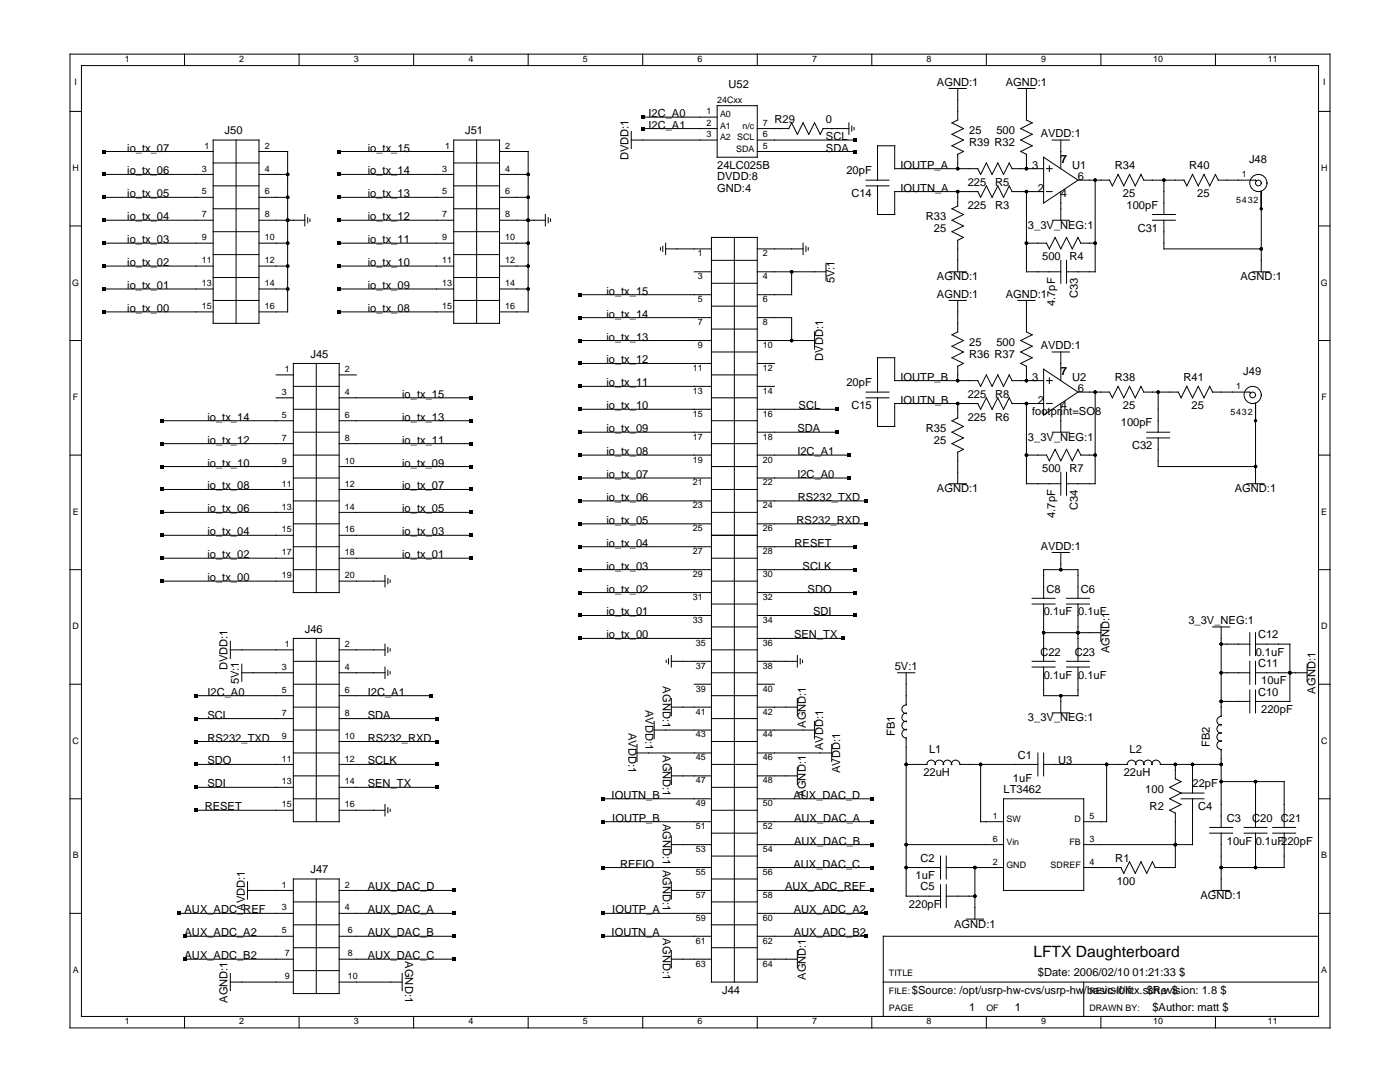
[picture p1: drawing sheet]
<svg xmlns="http://www.w3.org/2000/svg" width="279mm" height="216mm" viewBox="0 0 279 216" stroke-linecap="round" stroke-linejoin="round" font-family="sans-serif">
<g fill="none" stroke="#000" stroke-width=".2">
<path d="M14 10.8h251.4v194.3h-251.4zM16.3 13.1h246.8v189.7h-246.8zM36.8 10.8v2.3M59.7 10.8v2.3M82.5 10.8v2.3M105.4 10.8v2.3M128.3 10.8v2.3M151.1 10.8v2.3M174 10.8v2.3M189.4 17.7h3.4M191.1 17.7v6.2l-1.1 .6 2.3 1.2-2.3 1.1 2.3 1.1-2.3 1.2 2.3 1.1-1.2 .6v2.9M196.8 10.8v2.3"/>
<path d="M203.1 17.7h3.5M204.8 17.7v6.2l1.2 .6-2.3 1.2 2.3 1.1-2.3 1.1 2.3 1.2-2.3 1.1 1.1 .6v2.9M219.7 10.8v2.3M242.6 10.8v2.3M14 22.2h2.3M20.8 30.2h21.7M20.8 34.8h21.7M20.8 39.4h21.7M42.5 27.9h9.2v36.6h-9.2zM42.5 37.1h9.2M42.5 32.5h9.2M47.1 27.9v36.6"/>
<path d="M51.7 30.2h5.7v32h-5.7M51.7 34.8h5.7M51.7 39.4h5.7M67.7 30.2h22.8M67.7 34.8h22.8M67.7 39.4h22.8M90.5 27.9h9.2v36.6h-9.2zM90.5 37.1h9.2M90.5 32.5h9.2M95.1 27.9v36.6M99.7 30.2h5.7v32h-5.7M99.7 34.8h5.7"/>
<path d="M99.7 39.4h5.7M126 27.9h17.1M126 26.2v3.5M128.3 23.4h14.8M128.3 25.7h14.8M143.1 21.1h8v10.3h-8zM151.1 30.2h19.5M151.1 27.9h19.5M151.1 25.7h6.3l.6-1.2 1.1 2.3 1.2-2.3 1.1 2.3 1.2-2.3 1.1 2.3 .6-1.1h5.1M169.4 24.5v2.3M170 25.1v1.1M170.4 25.4v.5"/>
<path d="M172.8 35.9h4.6M172.8 37.1h4.6M175.1 37.1v5.7h3.5v-4.6h16.5l.6 1.2 1.1-2.3 1.2 2.3 1.1-2.3 1.2 2.3 1.1-2.3 .6 1.1h6.3M191.1 38.2v2.9l-1.1 .6 2.3 1.1-2.3 1.1 2.3 1.2-2.3 1.1 2.3 1.2-1.2 .5v6.3M204.8 38.2v16h6.9M208.3 33.7h-6.3l-.6-1.2-1.1 2.3-1.2-2.3-1.1 2.3-1.2-2.3-1.1 2.3-.6-1.1h-16.5v-4.6h-3.5v6.8M208.3 31.4l6.8 4.5-6.8 4.6zM208.8 33.7h1.2M208.8 38.2h1.2M209.4 33.1v1.1M210 27.9h3.4M211.7 27.9v5.8"/>
<path d="M211.7 38.2v5.7M215.1 35.9h6.3l.6 1.2 1.1-2.3 1.2 2.3 1.1-2.3 1.2 2.3 1.1-2.3 .6 1.1h8l.6 1.2 1.1-2.3 1.1 2.3 1.2-2.3 1.1 2.3 1.2-2.3 .5 1.1h7.5l.1 .2M218.6 35.9v18.3h-5.8M232.3 35.9v6.9M251.7 38.2v16M263.1 22.2h2.3M14 45.1h2.3M20.8 48.5h21.7M20.8 43.9h21.7M20.8 57.7h21.7M20.8 53.1h21.7M42.5 41.7h9.2"/>
<path d="M42.5 46.2h9.2M42.5 59.9h9.2M42.5 55.4h9.2M42.5 50.8h9.2M51.7 48.5h5.7M51.7 43.9h9.1M51.7 57.7h5.7M51.7 53.1h5.7M60.8 42.8v2.3M61.4 43.4v1.1M61.9 43.7v.5M67.7 48.5h22.8"/>
<path d="M67.7 43.9h22.8M67.7 57.7h22.8M67.7 53.1h22.8M90.5 41.7h9.2M90.5 46.2h9.2M90.5 59.9h9.2M90.5 55.4h9.2M90.5 50.8h9.2M99.7 48.5h5.7M99.7 43.9h9.1M99.7 57.7h5.7M99.7 53.1h5.7"/>
<path d="M108.8 42.8v2.3M109.4 43.4v1.1M109.9 43.7v.5M115.7 58.8h26.3M131.8 49.4v.5M132.3 49.1v1.1M132.8 49.7h9.2M132.8 48.5v2.3M138.6 54.2h3.4M142 47.4h9.1v148.6h-9.1zM142 51.9h9.1M142 56.5h9.1"/>
<path d="M146.6 47.4v148.6M151.1 49.7h9.2M151.1 54.2h13.7M158 54.2v4.6h-6.9M160.3 48.5v2.3M160.8 49.1v1.1M161.3 49.4v.5M164.8 52.5v3.4M189.4 54.2h3.4M189.4 59.9h3.4M191.1 59.9v6.3l-1.1 .6 2.3 1.1-2.3 1.2 2.3 1.1-2.3 1.2 2.3 1.1M203.1 59.9h3.5"/>
<path d="M204.8 48.5h4l.6 1.2 1.2-2.3 1.1 2.3 1.1-2.3 1.2 2.3 1.1-2.3 .6 1.1h2.9M204.8 59.9v6.3l1.2 .6-2.3 1.1 2.3 1.2-2.3 1.1 2.3 1.2-2.3 1.1M210 43.9h3.4M211.7 51.9v4.6M212.8 51.9v4.6M230 43.9h4.6M230 42.8h4.6M232.3 43.9v5.8h19.4M250 54.2h3.4M263.1 45.1h2.3M14 67.9h2.3M20.8 62.2h21.7"/>
<path d="M55.1 74.8h3.4M55.1 79.4h3.4M58.5 72.5h9.2v45.7h-9.2zM58.5 77.1h9.2M63.1 72.5v45.7M67.7 74.8h3.4M67.7 79.4h26.3M67.7 62.2h22.8M115.7 63.4h26.3M115.7 67.9h26.3M115.7 72.5h26.3M115.7 77.1h26.3"/>
<path d="M142 74.8h9.1M142 65.7h9.1M142 61.1h9.1M142 70.2h9.1M142 79.4h9.1M151.1 63.4h6.9v4.5M151.1 67.9h11.5M151.1 72.5h3.5M151.1 77.1h3.5M162.6 66.2v3.5M172.8 79.4h4.6M172.8 78.2h4.6"/>
<path d="M175.1 79.4v5.7h3.5v-4.6h16.5l.6 1.2 1.1-2.3 1.2 2.3 1.1-2.3 1.2 2.3 1.1-2.3 .6 1.1h6.3M192.3 72.5l-1.2 .6v2.9M203.7 72.5l1.1 .6v2.9M208.3 76h-6.3l-.6-1.2-1.1 2.3-1.2-2.3-1.1 2.3-1.2-2.3-1.1 2.3-.6-1.1h-16.5v-4.6h-3.5v6.8M208.3 73.7l6.8 4.5-6.8 4.6zM208.8 76h1.2M209.4 75.4v1.1M210 70.2h3.4M211.7 70.2v5.8M215.1 78.2h6.3l.6 1.2 1.1-2.3 1.2 2.3 1.1-2.3 1.2 2.3 1.1-2.3 .6 1.1h6.8l.6 1.2 1.2-2.3 1.1 2.3 1.1-2.3 1.2 2.3 1.1-2.3 .6 1.1h7.4l.2 .2M218.6 78.2v18.3h-5.8M231.1 78.2v8"/>
<path d="M263.1 67.9h2.3M14 90.8h2.3M32.3 88.5h26.2M32.3 84h26.2M32.3 93.1h26.2M32.3 97.7h26.2M58.5 81.7h9.2M58.5 86.2h9.2M58.5 90.8h9.2M58.5 95.4h9.2M58.5 100h9.2M67.7 88.5h26.3"/>
<path d="M67.7 84h26.3M67.7 93.1h26.3M67.7 97.7h26.3M115.7 81.7h26.3M115.7 86.2h26.3M115.7 90.8h26.3M115.7 95.4h26.3M115.7 100h26.3M142 88.5h9.1M142 84h9.1M142 93.1h9.1M142 97.7h9.1"/>
<path d="M151.1 81.7h16M151.1 86.2h16M151.1 90.8h18.3M151.1 95.4h18.3M151.1 100h21.7M189.4 96.5h3.4M191.1 80.5v2.9M191.1 83.4l-1.1 .6 2.3 1.1-2.3 1.1 2.3 1.2-2.3 1.1 2.3 1.2-1.2 .5v6.3M204.8 90.8h4l.6 1.2 1.2-2.3 1.1 2.3 1.1-2.3 1.2 2.3 1.1-2.3 .6 1.1h2.9M204.8 80.5v16h6.9M208.8 80.5h1.2M210 86.2h3.4"/>
<path d="M211.7 80.5v5.7M211.7 94.2v4.6M212.8 94.2v4.6M228.9 86.2h4.5M228.9 87.4h4.5M231.1 87.4v5.7h19.5M248.9 96.5h3.4M250.5 80.4l.1 16.1M263.1 90.8h2.3M14 113.7h2.3M32.3 102.2h26.2M32.3 111.4h26.2"/>
<path d="M32.3 116h26.2M32.3 106.8h26.2M58.5 104.5h9.2M58.5 109.1h9.2M58.5 113.7h9.2M67.7 102.2h26.3M67.7 111.4h26.3M67.7 116h9.1M67.7 106.8h26.3M76.8 114.8v2.3M77.4 115.4v1.1M77.9 115.7v.5"/>
<path d="M115.7 104.5h26.3M115.7 109.1h26.3M115.7 113.7h26.3M115.7 118.2h26.3M142 102.2h9.1M142 111.4h9.1M142 116h9.1M142 106.8h9.1M151.1 104.5h21.7M151.1 109.1h19.5M151.1 113.7h19.5M151.1 118.2h19.5"/>
<path d="M206 119.4h4.6M208.3 119.4v-5.7h6.8v5.7M210 110.2h3.4M211.7 110.2v3.5M212.8 119.4h4.6M263.1 113.7h2.3M14 136.5h2.3M39.1 138.8h19.4M46 129.7h12.5M46 128v3.4M48.3 134.2h10.2M48.3 132.5v3.5"/>
<path d="M58.5 127.4h9.2v36.6h-9.2zM58.5 132h9.2M58.5 136.5h9.2M63.1 127.4v36.6M67.7 129.7h9.1M67.7 134.2h9.1M67.7 138.8h18.3M76.8 128.5v2.3M76.8 133.1v2.3M77.4 129.2v1M77.4 133.7v1.1M77.9 129.4v.5"/>
<path d="M77.9 134v.5M115.7 122.8h26.3M115.7 127.4h26.3M133 131.7v.5M133.4 131.4v1.1M134 132h8M134 130.8v2.3M134 139.4v3.4M138.6 136.5h3.4M142 120.5h9.1M142 125.1h9.1M142 129.7h9.1"/>
<path d="M142 134.2h9.1M142 138.8h9.1M151.1 122.8h19.5M151.1 127.4h17.2M151.1 132h8M151.1 136.5h3.5M159.1 130.8v2.3M159.1 139.4v3.4M159.7 131.4v1.1M160.2 131.7v.5M179.1 134.2h3.5M180.8 134.2v6.5a.84 .84 0 0 0-.8 .8 .84 .84 0 0 0 .9 .8 .82 .82 0 0 0-.9 .8 .82 .82 0 0 0 .9 .9 .82 .82 0 0 0-.9 .8 .82 .82 0 0 0 .9 .8 .84 .84 0 0 0-.9 .8 .84 .84 0 0 0 .8 .9v31.5h6.9"/>
<path d="M206 120.5h4.6M206 132h4.6M206 133.1h4.6M208.3 133.1v5.7h6.8v-5.7M208.3 120.5v11.5M208.3 126.2h11.4M211.7 138.8v3.4M212.8 120.5h4.6M212.8 132h4.6M212.8 133.1h4.6M215.1 120.5v11.5M219.7 124.5v3.5"/>
<path d="M242 125.1h3.4M243.7 125.1v17.9a.84 .84 0 0 0-.9 .8 .84 .84 0 0 0 1 .8 .82 .82 0 0 0-.9 .8 .82 .82 0 0 0 .9 .8 .82 .82 0 0 0-.9 .9 .82 .82 0 0 0 .9 .8 .84 .84 0 0 0-1 .8 .84 .84 0 0 0 .9 .8v15.6M243.7 134.2h5.7M243.7 140h5.7M243.7 128.5h5.7M249.4 126.2v4.6M249.4 132v4.5M249.4 137.7v4.5M250.6 134.2h10.3M250.6 126.2v4.6M250.6 132v4.5M250.6 137.7v4.5"/>
<path d="M250.6 128.5h6.8v11.5h-6.8M260.9 132.5v3.5M263.1 136.5h2.3M14 159.4h2.3M39.1 143.4h19.4M39.1 148h19.4M39.1 152.5h19.4M39.1 157.1h19.4M58.5 141.1h9.2M58.5 145.7h9.2M58.5 150.2h9.2M58.5 154.8h9.2"/>
<path d="M58.5 159.4h9.2M67.7 143.4h19.4M67.7 148h19.4M67.7 152.5h19.4M67.7 157.1h19.4M120.3 159.4h21.7M127.1 150.2h14.9M127.1 148.5v3.5M130.6 145.7h11.4M130.6 144v3.4M134 141.1h8M134 154.8h8"/>
<path d="M134 153.1v3.4M142 143.4h9.1M142 148h9.1M142 152.5h9.1M142 157.1h9.1M151.1 141.1h8M151.1 145.7h11.5M151.1 150.2h14.9M151.1 154.8h8M151.1 159.4h22.9M159.1 153.1v3.4M162.6 144v3.4"/>
<path d="M166 148.5v3.5M180.8 152.5h4.2a.84 .84 0 0 1 .8-.8 .84 .84 0 0 1 .9 .9 .84 .84 0 0 1 .8-.9 .84 .84 0 0 1 .8 .8M188.3 152.5v.1a.82 .82 0 0 1 .8-.9 .82 .82 0 0 1 .8 .9 .84 .84 0 0 1 .8-.9 .84 .84 0 0 1 .9 .8h15.5M195.7 152.5v11.5h4.6M200.3 159.4h16v18.3h-16zM207.1 150.2v4.6M208.3 152.5h16.7a.84 .84 0 0 1 .8-.8 .84 .84 0 0 1 .9 .9 .82 .82 0 0 1 .8-.9 .82 .82 0 0 1 .8 .9 .82 .82 0 0 1 .8-.9 .82 .82 0 0 1 .8 .9 .84 .84 0 0 1 .8-.9 .84 .84 0 0 1 .9 .8h12.1M208.3 150.2v4.6M210 142.2h3.4M220.9 152.5v11.5h-4.6M234.6 155.4l1.1 .6-2.3 1.1 2.3 1.1M234.6 152.5v2.9"/>
<path d="M235.7 159.4h4.6M235.7 158.2l-2.3 1.2 2.3 1.1-2.3 1.2 1.2 .5v10.9h-4l-.6-1.1-1.1 2.2-1.2-2.2-1.1 2.2-1.2-2.2-1.1 2.2-.6-1.1h-7.4M235.7 158.2h4.6M238 159.4v9.1h-21.7M238 152.5v5.7M243.7 156h12.6v9.1M250.6 156v9.1M263.1 159.4h2.3M39.1 161.7h19.4M49.4 177.7h9.1M49.4 176v3.4M58.5 175.4h9.2v22.9h-9.2z"/>
<path d="M58.5 180h9.2M63.1 175.4v22.9M67.7 161.7h9.1M67.7 177.7h22.8M76.8 160.5v2.3M77.4 161.2v1M77.9 161.4v.5M120.3 164h21.7M120.3 173.1h21.7M134 168.5h8M134 177.7h8M134 166.8v3.4"/>
<path d="M134 176v3.4M142 161.7h9.1M142 166.2h9.1M142 170.8h9.1M142 175.4h9.1M142 180h9.1M151.1 164h22.9M151.1 168.5h22.9M151.1 173.1h22.9M151.1 177.7h22.9M180.8 168.5h19.5M180.8 173.1h6.9"/>
<path d="M187.7 170.8v4.6M187.7 176.5v4.6M188.8 173.1h11.5M188.8 170.8v4.6M188.8 176.5v4.6M188.8 178.8h5.8M194.6 173.1v10.3M241.4 166.2h4.6M241.4 165.1h4.6M242 177.7h3.4M243.7 166.2v11.5M248.3 166.2h4.6"/>
<path d="M248.3 165.1h4.6M250.6 166.2v6.9M254 166.2h4.6M254 165.1h4.6M256.3 166.2v6.9h-12.6M14 182.2h2.3M35.7 182.2h22.8M36.8 186.8h21.7M36.8 191.4h21.7M46 196h12.5M46 194.3v3.4M58.5 189.1h9.2"/>
<path d="M58.5 184.5h9.2M58.5 193.7h9.2M67.7 196h12.6M67.7 182.2h22.8M67.7 186.8h22.8M67.7 191.4h22.8M80.3 194.3v3.4M120.3 182.2h21.7M120.3 186.8h21.7M134 191.4h8M134 189.7v3.4M142 189.1h9.1"/>
<path d="M142 184.5h9.1M151.1 182.2h21.7M151.1 186.8h21.7M151.1 191.4h8M159.1 189.7v3.4M176.3 196h86.8M192.8 183.4h3.5M216.3 196v6.8M263.1 182.2h2.3M263.1 186.8h-86.8v16M36.8 202.8v2.3M59.7 202.8v2.3"/>
<path d="M82.5 202.8v2.3M105.4 202.8v2.3M128.3 202.8v2.3M151.1 202.8v2.3M174 202.8v2.3M196.8 202.8v2.3M219.7 202.8v2.3M242.6 202.8v2.3"/>
<circle cx="251.1" cy="36.5" r="1.71"/>
<circle cx="251.1" cy="36.5" r=".57"/>
<circle cx="250" cy="78.8" r="1.71"/>
<circle cx="250" cy="78.8" r=".57"/>
</g>
<g fill="#000">
<path d="M20.5 39h.7v.7h-.7zM20.5 29.9h.7v.7h-.7zM20.5 34.5h.7v.6h-.7zM67.3 29.9h.7v.7h-.7zM67.3 39h.7v.7h-.7zM67.3 34.5h.7v.6h-.7zM127.9 25.3h.7v.7h-.7zM127.9 23h.7v.7h-.7zM170.2 27.6h.7v.7h-.7zM170.2 29.9h.7v.7h-.7zM20.5 48.2h.7v.7h-.7zM20.5 57.3h.7v.7h-.7z"/>
<path d="M20.5 52.7h.7v.7h-.7zM20.5 43.6h.7v.7h-.7zM67.3 48.2h.7v.7h-.7zM67.3 57.3h.7v.7h-.7zM67.3 43.6h.7v.7h-.7zM67.3 52.7h.7v.7h-.7zM115.4 58.5h.6v.6h-.6zM20.5 61.9h.7v.7h-.7zM67.3 61.9h.7v.7h-.7zM93.6 79h.7v.7h-.7zM115.4 63h.6v.7h-.6zM115.4 76.8h.6v.6h-.6z"/>
<path d="M115.4 67.6h.6v.7h-.6zM115.4 72.2h.6v.7h-.6zM31.9 83.6h.7v.7h-.7zM31.9 88.2h.7v.7h-.7zM31.9 97.3h.7v.7h-.7zM31.9 92.8h.7v.6h-.7zM93.6 88.2h.7v.7h-.7zM93.6 83.6h.7v.7h-.7zM93.6 92.8h.7v.6h-.7zM93.6 97.3h.7v.7h-.7zM115.4 90.5h.6v.7h-.6zM115.4 81.3h.6v.7h-.6z"/>
<path d="M115.4 85.9h.6v.7h-.6zM115.4 95h.6v.7h-.6zM115.4 99.6h.6v.7h-.6zM166.8 85.9h.7v.7h-.7zM166.8 81.3h.7v.7h-.7zM169.1 90.5h.7v.7h-.7zM169.1 95h.7v.7h-.7zM172.5 99.6h.7v.7h-.7zM31.9 101.9h.7v.7h-.7zM31.9 111h.7v.7h-.7zM31.9 106.5h.7v.7h-.7zM31.9 115.6h.7v.7h-.7z"/>
<path d="M93.6 101.9h.7v.7h-.7zM93.6 106.5h.7v.7h-.7zM93.6 111h.7v.7h-.7zM115.4 104.2h.6v.7h-.6zM115.4 117.9h.6v.7h-.6zM115.4 108.8h.6v.6h-.6zM115.4 113.3h.6v.7h-.6zM170.2 113.3h.7v.7h-.7zM170.2 108.8h.7v.6h-.7zM170.2 117.9h.7v.7h-.7zM172.5 104.2h.7v.7h-.7zM38.8 138.5h.7v.7h-.7z"/>
<path d="M85.6 138.5h.7v.7h-.7zM115.4 127h.6v.7h-.6zM115.4 122.5h.6v.7h-.6zM167.9 127h.7v.7h-.7zM170.2 122.5h.7v.7h-.7zM38.8 143h.7v.7h-.7zM38.8 147.6h.7v.7h-.7zM38.8 156.8h.7v.6h-.7zM38.8 152.2h.7v.7h-.7zM86.8 143h.7v.7h-.7zM86.8 147.6h.7v.7h-.7zM86.8 156.8h.7v.6h-.7z"/>
<path d="M86.8 152.2h.7v.7h-.7zM119.9 159h.7v.7h-.7zM173.6 159h.7v.7h-.7zM38.8 161.3h.7v.7h-.7zM90.2 177.3h.7v.7h-.7zM119.9 163.6h.7v.7h-.7zM119.9 172.8h.7v.6h-.7zM173.6 163.6h.7v.7h-.7zM173.6 168.2h.7v.7h-.7zM173.6 172.8h.7v.6h-.7zM173.6 177.3h.7v.7h-.7zM35.3 181.9h.7v.7h-.7z"/>
<path d="M36.5 191.1h.7v.6h-.7zM36.5 186.5h.7v.7h-.7zM90.2 191.1h.7v.6h-.7zM90.2 186.5h.7v.7h-.7zM90.2 181.9h.7v.7h-.7zM119.9 181.9h.7v.7h-.7zM119.9 186.5h.7v.7h-.7zM172.5 181.9h.7v.7h-.7zM172.5 186.5h.7v.7h-.7z"/>
<circle cx="57.4" cy="34.8" r=".34"/>
<circle cx="57.4" cy="39.4" r=".34"/>
<circle cx="105.4" cy="34.8" r=".34"/>
<circle cx="105.4" cy="39.4" r=".34"/>
<circle cx="191.1" cy="38.2" r=".34"/>
<circle cx="191.1" cy="33.7" r=".34"/>
<circle cx="204.8" cy="38.2" r=".34"/>
<circle cx="204.8" cy="33.7" r=".34"/>
<circle cx="218.6" cy="35.9" r=".34"/>
<circle cx="232.3" cy="35.9" r=".34"/>
<circle cx="57.4" cy="57.7" r=".34"/>
<circle cx="57.4" cy="53.1" r=".34"/>
<circle cx="57.4" cy="48.5" r=".34"/>
<circle cx="57.4" cy="43.9" r=".34"/>
<circle cx="105.4" cy="57.7" r=".34"/>
<circle cx="105.4" cy="53.1" r=".34"/>
<circle cx="105.4" cy="48.5" r=".34"/>
<circle cx="105.4" cy="43.9" r=".34"/>
<circle cx="158" cy="54.2" r=".34"/>
<circle cx="204.8" cy="48.5" r=".34"/>
<circle cx="218.6" cy="48.5" r=".34"/>
<circle cx="251.7" cy="41.7" r=".34"/>
<circle cx="251.7" cy="49.7" r=".34"/>
<circle cx="158" cy="68" r=".34"/>
<circle cx="191.1" cy="76" r=".34"/>
<circle cx="204.8" cy="76" r=".34"/>
<circle cx="218.6" cy="78.2" r=".34"/>
<circle cx="231.1" cy="78.2" r=".34"/>
<circle cx="191.1" cy="80.5" r=".34"/>
<circle cx="204.8" cy="80.5" r=".34"/>
<circle cx="204.8" cy="90.8" r=".34"/>
<circle cx="218.6" cy="90.8" r=".34"/>
<circle cx="250.6" cy="84" r=".34"/>
<circle cx="250.6" cy="93.1" r=".34"/>
<circle cx="211.7" cy="113.7" r=".34"/>
<circle cx="208.3" cy="126.2" r=".34"/>
<circle cx="211.7" cy="138.8" r=".34"/>
<circle cx="215.1" cy="126.2" r=".34"/>
<circle cx="243.7" cy="128.5" r=".34"/>
<circle cx="243.7" cy="134.2" r=".34"/>
<circle cx="243.7" cy="140" r=".34"/>
<circle cx="257.4" cy="134.2" r=".34"/>
<circle cx="180.8" cy="152.5" r=".34"/>
<circle cx="195.7" cy="152.5" r=".34"/>
<circle cx="220.9" cy="152.5" r=".34"/>
<circle cx="234.6" cy="152.5" r=".34"/>
<circle cx="238" cy="152.5" r=".34"/>
<circle cx="243.7" cy="152.5" r=".34"/>
<circle cx="243.7" cy="156" r=".34"/>
<circle cx="250.6" cy="156" r=".34"/>
<circle cx="180.8" cy="168.5" r=".34"/>
<circle cx="180.8" cy="173.1" r=".34"/>
<circle cx="194.6" cy="173.1" r=".34"/>
<circle cx="194.6" cy="178.8" r=".34"/>
<circle cx="234.6" cy="168.5" r=".34"/>
<circle cx="243.7" cy="173.1" r=".34"/>
<circle cx="250.6" cy="173.1" r=".34"/>
</g>
<text font-size="3.1" x="206.2" y="191">LFTX Daughterboard</text>
<g font-size="2.2">
<text x="145.4" y="17.7">U52</text>
<text x="187" y="17.1">AGND:1</text>
<text x="200.7" y="17.1">AGND:1</text>
<text x="129.4" y="23.4">I2C_A0</text>
<text x="44.8" y="26.8">J50</text>
<text x="92.8" y="26.8">J51</text>
<text x="129.4" y="25.7">I2C_A1</text>
<text x="154.6" y="24.5">R29</text>
<text x="164.8" y="27.9">SCL</text>
<text x="164.8" y="24.5">0</text>
<text x="193.4" y="29.1">R39 R32</text>
<text x="193.4" y="26.8">25</text>
<text x="198.9" y="26.8">500</text>
<text x="207.7" y="27.4">AVDD:1</text>
<text x="25.4" y="30.2">io_tx_07</text>
<text x="25.4" y="34.8">io_tx_06</text>
<text x="73.4" y="30.2">io_tx_15</text>
<text x="73.4" y="34.8">io_tx_14</text>
<text x="125.4" y="32" transform="rotate(-90 125.4 32)">DVDD:1</text>
<text x="143.1" y="33.7">24LC025B</text>
<text x="143.1" y="35.9">DVDD:8</text>
<text x="164.8" y="30.2">SDA</text>
<text x="168.9" y="34.8">20pF</text>
<text x="179.7" y="33.7">IOUTP_A</text>
<text x="206" y="33.7">3</text>
<text x="211.7" y="32.5">7</text>
<text x="214" y="33.7">U1</text>
<text x="215.1" y="35.9">6</text>
<text x="222.5" y="33.7">R34</text>
<text x="237.3" y="33.7">R40</text>
<text x="249.3" y="32.5">J48</text>
<text x="25.4" y="39.4">io_tx_05</text>
<text x="73.4" y="39.4">io_tx_13</text>
<text x="143.1" y="38.2">GND:4</text>
<text x="169.9" y="39.4">C14</text>
<text x="179.7" y="38.2">IOUTN_A</text>
<text x="193.1" y="41.7">225</text>
<text x="193.1" y="37.1">225</text>
<text x="198.6" y="41.7">R3</text>
<text x="198.6" y="37.1">R5</text>
<text x="207.1" y="38.2">2</text>
<text x="211.7" y="39.4">4</text>
<text x="224.1" y="39.4">25</text>
<text x="224.8" y="41.7">100pF</text>
<text x="239" y="39.4">25</text>
<text x="25.4" y="43.9">io_tx_04</text>
<text x="73.4" y="43.9">io_tx_12</text>
<text x="184.8" y="43.9">R33</text>
<text x="186.4" y="46.2">25</text>
<text x="205.2" y="45.7">3_3V_NEG:1</text>
<text x="227.1" y="46.2">C31</text>
<text x="25.4" y="48.5">io_tx_03</text>
<text x="25.4" y="53.1">io_tx_02</text>
<text x="73.4" y="48.5">io_tx_11</text>
<text x="73.4" y="53.1">io_tx_10</text>
<text x="208" y="51.9">500</text>
<text x="213.4" y="51.9">R4</text>
<text x="25.4" y="57.7">io_tx_01</text>
<text x="73.4" y="57.7">io_tx_09</text>
<text x="121" y="58.8">io_tx_15</text>
<text x="166.5" y="56.5" transform="rotate(-90 166.5 56.5)">5V:1</text>
<text x="187" y="55.9">AGND:1</text>
<text x="187" y="59.4">AGND:1</text>
<text x="200.7" y="59.4">AGND:1</text>
<text x="215.1" y="59.5" transform="rotate(-90 215.1 59.5)">C33</text>
<text x="247.6" y="55.9">AGND:1</text>
<text x="25.4" y="62.2">io_tx_00</text>
<text x="73.4" y="62.2">io_tx_08</text>
<text x="121" y="63.4">io_tx_14</text>
<text x="210.6" y="61.1" transform="rotate(-90 210.6 61.1)">4.7pF</text>
<text x="62" y="71.4">J45</text>
<text x="121" y="67.9">io_tx_13</text>
<text x="193.4" y="71.4">R36 R37</text>
<text x="193.4" y="69.1">25</text>
<text x="198.9" y="69.1">500</text>
<text x="207.7" y="69.7">AVDD:1</text>
<text x="121" y="77.1">io_tx_11</text>
<text x="121" y="72.5">io_tx_12</text>
<text x="164.3" y="72" transform="rotate(-90 164.3 72)">DVDD:1</text>
<text x="168.9" y="77.1">20pF</text>
<text x="179.7" y="76">IOUTP_B</text>
<text x="206" y="76">3</text>
<text x="211.7" y="74.8">7</text>
<text x="214" y="76">U2</text>
<text x="222.5" y="76">R38</text>
<text x="236.2" y="76">R41</text>
<text x="248.1" y="74.8">J49</text>
<text x="41.4" y="84">io_tx_14</text>
<text x="80.3" y="79.4">io_tx_15</text>
<text x="80.3" y="84">io_tx_13</text>
<text x="121" y="81.7">io_tx_10</text>
<text x="159.4" y="81.7">SCL</text>
<text x="169.9" y="81.7">C15</text>
<text x="179.7" y="80.5">IOUTN_B</text>
<text x="193.1" y="84">225</text>
<text x="193.1" y="79.4">225</text>
<text x="198.6" y="84">R6</text>
<text x="198.6" y="79.4">R8</text>
<text x="206" y="82.8">footprint=SO8</text>
<text x="207.1" y="80.5">2</text>
<text x="211.7" y="81.7">4</text>
<text x="215.1" y="78.2">6</text>
<text x="224.1" y="81.7">25</text>
<text x="237.8" y="81.7">25</text>
<text x="41.4" y="88.5">io_tx_12</text>
<text x="80.3" y="88.5">io_tx_11</text>
<text x="121" y="86.2">io_tx_09</text>
<text x="159.1" y="86.2">SDA</text>
<text x="184.8" y="86.2">R35</text>
<text x="186.4" y="88.5">25</text>
<text x="205.2" y="87.9">3_3V_NEG:1</text>
<text x="223.7" y="85.1">100pF</text>
<text x="225.9" y="89.7">C32</text>
<text x="41.4" y="93.1">io_tx_10</text>
<text x="80.3" y="93.1">io_tx_09</text>
<text x="121" y="90.8">io_tx_08</text>
<text x="121" y="95.4">io_tx_07</text>
<text x="159.1" y="90.8">I2C_A1</text>
<text x="159.1" y="95.4">I2C_A0</text>
<text x="208" y="94.2">500</text>
<text x="213.4" y="94.2">R7</text>
<text x="41.4" y="97.7">io_tx_08</text>
<text x="80.3" y="97.7">io_tx_07</text>
<text x="121" y="100">io_tx_06</text>
<text x="159.2" y="100">RS232_TXD</text>
<text x="187" y="98.2">AGND:1</text>
<text x="215.1" y="101.7" transform="rotate(-90 215.1 101.7)">C34</text>
<text x="246.4" y="98.2">AGND:1</text>
<text x="41.4" y="102.2">io_tx_06</text>
<text x="41.4" y="106.8">io_tx_04</text>
<text x="80.3" y="102.2">io_tx_05</text>
<text x="80.3" y="106.8">io_tx_03</text>
<text x="121" y="104.5">io_tx_05</text>
<text x="159" y="104.5">RS232_RXD</text>
<text x="210.6" y="103.4" transform="rotate(-90 210.6 103.4)">4.7pF</text>
<text x="41.4" y="111.4">io_tx_02</text>
<text x="80.3" y="111.4">io_tx_01</text>
<text x="121" y="109.1">io_tx_04</text>
<text x="121" y="113.7">io_tx_03</text>
<text x="158.6" y="109.1">RESET</text>
<text x="160.2" y="113.7">SCLK</text>
<text x="207.7" y="109.7">AVDD:1</text>
<text x="41.4" y="116">io_tx_00</text>
<text x="121" y="118.2">io_tx_02</text>
<text x="161.2" y="118.2">SDO</text>
<text x="208.9" y="118.2">C8</text>
<text x="215.7" y="118.2">C6</text>
<text x="121" y="122.8">io_tx_01</text>
<text x="162.3" y="122.8">SDI</text>
<text x="208.3" y="122.8">0.1uF</text>
<text x="215.2" y="122.8">0.1uF</text>
<text x="237.2" y="124.5">3_3V_NEG:1</text>
<text x="60.8" y="126.2">J46</text>
<text x="121" y="127.4">io_tx_00</text>
<text x="158.5" y="127.4">SEN_TX</text>
<text x="207.6" y="130.8">C22</text>
<text x="214.5" y="130.8">C23</text>
<text x="221.4" y="130.4" transform="rotate(-90 221.4 130.4)">AGND:1</text>
<text x="250.6" y="130.8">0.1uF</text>
<text x="251.1" y="127.4">C12</text>
<text x="45.4" y="133.7" transform="rotate(-90 45.4 133.7)">DVDD:1</text>
<text x="47.7" y="136.5" transform="rotate(-90 47.7 136.5)">5V:1</text>
<text x="132.3" y="137" transform="rotate(90 132.3 137)">AGND:1</text>
<text x="178.6" y="133.7">5V:1</text>
<text x="208.3" y="135.4">0.1uF</text>
<text x="215.2" y="135.4">0.1uF</text>
<text x="251.1" y="133.1">C11</text>
<text x="251.7" y="136.5">10uF</text>
<text x="41.4" y="143.4">SCL</text>
<text x="41.4" y="138.8">I2C_A0</text>
<text x="73.4" y="143.4">SDA</text>
<text x="73.4" y="138.8">I2C_A1</text>
<text x="128.8" y="141.7" transform="rotate(90 128.8 141.7)">AVDD:1</text>
<text x="205.2" y="144">3_3V_NEG:1</text>
<text x="251.1" y="138.8">C10</text>
<text x="251.7" y="142.2">220pF</text>
<text x="262.6" y="138.4" transform="rotate(-90 262.6 138.4)">AGND:1</text>
<text x="41.4" y="148">RS232_TXD</text>
<text x="73.4" y="148">RS232_RXD</text>
<text x="125.4" y="146.2" transform="rotate(90 125.4 146.2)">AVDD:1</text>
<text x="160.8" y="145.2" transform="rotate(-90 160.8 145.2)">AGND:1</text>
<text x="164.3" y="149.7" transform="rotate(-90 164.3 149.7)">AVDD:1</text>
<text x="178.6" y="146.8" transform="rotate(-90 178.6 146.8)">FB1</text>
<text x="241.4" y="149.1" transform="rotate(-90 241.4 149.1)">FB2</text>
<text x="41.4" y="152.5">SDO</text>
<text x="73.4" y="152.5">SCLK</text>
<text x="132.3" y="150.7" transform="rotate(90 132.3 150.7)">AGND:1</text>
<text x="167.7" y="154.3" transform="rotate(-90 167.7 154.3)">AVDD:1</text>
<text x="184.3" y="154.8">22uH</text>
<text x="185.4" y="150.2">L1</text>
<text x="202.2" y="156">1uF</text>
<text x="203.2" y="151.4">C1</text>
<text x="211.2" y="152.5">U3</text>
<text x="224.3" y="154.8">22uH</text>
<text x="225.4" y="150.2">L2</text>
<text x="40.8" y="161.7">RESET</text>
<text x="41.4" y="157.1">SDI</text>
<text x="73.4" y="157.1">SEN_TX</text>
<text x="122.1" y="159.4">IOUTN_B</text>
<text x="158.4" y="159.4">AUX_DAC_D</text>
<text x="160.8" y="159" transform="rotate(-90 160.8 159)">AGND:1</text>
<text x="200.3" y="158.2">LT3462</text>
<text x="228.6" y="158.2">100</text>
<text x="229.4" y="161.7">R2</text>
<text x="238" y="157.1">22pF</text>
<text x="239.1" y="161.7">C4</text>
<text x="122.2" y="164">IOUTP_B</text>
<text x="132.3" y="164.4" transform="rotate(90 132.3 164.4)">AGND:1</text>
<text x="158.5" y="164">AUX_DAC_A</text>
<text x="244.9" y="164">C3</text>
<text x="249.9" y="164">C20</text>
<text x="255.6" y="164">C21</text>
<text x="123.8" y="173.1">REFIO</text>
<text x="132.3" y="173.5" transform="rotate(90 132.3 173.5)">AGND:1</text>
<text x="158.4" y="173.1">AUX_DAC_C</text>
<text x="158.5" y="168.5">AUX_DAC_B</text>
<text x="183.7" y="172">C2</text>
<text x="222.6" y="172">R1</text>
<text x="244.9" y="168.5">10uF</text>
<text x="250.6" y="168.5">0.1uF220pF</text>
<text x="62" y="174.2">J47</text>
<text x="73.4" y="177.7">AUX_DAC_D</text>
<text x="156.7" y="177.7">AUX_ADC_REF</text>
<text x="182.7" y="175.4">1uF</text>
<text x="183.7" y="177.7">C5</text>
<text x="222.9" y="176.5">100</text>
<text x="239.6" y="179.4">AGND:1</text>
<text x="36.8" y="182.2">AUX_ADC_REF</text>
<text x="48.8" y="181.7" transform="rotate(-90 48.8 181.7)">AVDD:1</text>
<text x="73.4" y="182.2">AUX_DAC_A</text>
<text x="122.2" y="182.2">IOUTP_A</text>
<text x="158.4" y="182.2">AUX_ADC_A2</text>
<text x="181.4" y="181.1">220pF</text>
<text x="190.4" y="185.1">AGND:1</text>
<text x="36.8" y="191.4">AUX_ADC_B2</text>
<text x="36.8" y="186.8">AUX_ADC_A2</text>
<text x="73.4" y="191.4">AUX_DAC_C</text>
<text x="73.4" y="186.8">AUX_DAC_B</text>
<text x="80.8" y="191.8" transform="rotate(90 80.8 191.8)">AGND:1</text>
<text x="122.1" y="186.8">IOUTN_A</text>
<text x="132.3" y="187.3" transform="rotate(90 132.3 187.3)">AGND:1</text>
<text x="158.4" y="186.8">AUX_ADC_B2</text>
<text x="160.8" y="195.5" transform="rotate(-90 160.8 195.5)">AGND:1</text>
<text x="207.1" y="194.8">$Date: 2006/02/10 01:21:33 $</text>
<text x="45.4" y="200.1" transform="rotate(-90 45.4 200.1)">AGND:1</text>
<text x="144.1" y="198.2">J44</text>
<text x="182" y="198.3">$Source: /opt/usrp-hw-cvs/usrp-hw/basic-lf/lftx.sch,v $</text>
<text x="193.4" y="201.7">1</text>
<text x="202.6" y="201.7">1</text>
<text x="228.9" y="198.3">$Revision: 1.8 $</text>
<text x="230" y="201.7">$Author: matt $</text>
</g>
<g font-size="1.8">
<text x="14.9" y="17">I</text>
<text x="24.9" y="12.4">1</text>
<text x="47.8" y="12.4">2</text>
<text x="70.6" y="12.4">3</text>
<text x="93.5" y="12.4">4</text>
<text x="116.3" y="12.4">5</text>
<text x="139.2" y="12.4">6</text>
<text x="162.1" y="12.4">7</text>
<text x="184.9" y="12.4">8</text>
<text x="207.8" y="12.4">9</text>
<text x="230.1" y="12.4">10</text>
<text x="253" y="12.4">11</text>
<text x="264" y="17">I</text>
<text x="141" y="22.8">1</text>
<text x="143.1" y="20.5">24Cxx</text>
<text x="143.7" y="23.4">A0</text>
<text x="40.8" y="29.7">1</text>
<text x="52.8" y="29.7">2</text>
<text x="88.8" y="29.7">1</text>
<text x="100.8" y="29.7">2</text>
<text x="141" y="27.4">3</text>
<text x="141" y="25.1">2</text>
<text x="143.7" y="27.9">A2 SCL</text>
<text x="143.7" y="25.7">A1</text>
<text x="148.2" y="25.7">n/c</text>
<text x="152.3" y="29.7">5</text>
<text x="152.3" y="27.4">6</text>
<text x="152.3" y="25.1">7</text>
<text x="14.5" y="34.1">H</text>
<text x="40.3" y="34.2">3</text>
<text x="52.8" y="34.2">4</text>
<text x="88.3" y="34.2">3</text>
<text x="100.8" y="34.2">4</text>
<text x="146.9" y="30.2">SDA</text>
<text x="247.9" y="35.4">1</text>
<text x="263.6" y="34.1">H</text>
<text x="40.3" y="38.8">5</text>
<text x="52.8" y="38.8">6</text>
<text x="88.3" y="38.8">5</text>
<text x="100.8" y="38.8">6</text>
<text x="246.7" y="40.5">5432</text>
<text x="40.3" y="47.9">9</text>
<text x="40.3" y="43.4">7</text>
<text x="52.8" y="47.9">10</text>
<text x="52.8" y="43.4">8</text>
<text x="88.3" y="47.9">9</text>
<text x="88.3" y="43.4">7</text>
<text x="100.8" y="47.9">10</text>
<text x="100.8" y="43.4">8</text>
<text x="40.3" y="52.5">11</text>
<text x="52.8" y="52.5">12</text>
<text x="88.3" y="52.5">11</text>
<text x="100.8" y="52.5">12</text>
<text x="139.3" y="51.1">1</text>
<text x="152.3" y="51.1">2</text>
<text x="14.4" y="57">G</text>
<text x="40.3" y="57.1">13</text>
<text x="52.8" y="57.1">14</text>
<text x="88.3" y="57.1">13</text>
<text x="100.8" y="57.1">14</text>
<text x="139.3" y="55.7">3</text>
<text x="152.3" y="55.7">4</text>
<text x="263.6" y="57">G</text>
<text x="40.3" y="61.7">15</text>
<text x="52.8" y="61.7">16</text>
<text x="88.3" y="61.7">15</text>
<text x="100.8" y="61.7">16</text>
<text x="139.3" y="60.3">5</text>
<text x="139.3" y="64.9">7</text>
<text x="152.3" y="60.3">6</text>
<text x="152.3" y="64.9">8</text>
<text x="139.3" y="69.4">9</text>
<text x="152.3" y="69.4">10</text>
<text x="56.8" y="74.2">1</text>
<text x="68.8" y="74.2">2</text>
<text x="138.3" y="74">11</text>
<text x="152.3" y="74">12</text>
<text x="246.7" y="77.7">1</text>
<text x="14.6" y="79.8">F</text>
<text x="56.3" y="78.8">3</text>
<text x="56.3" y="83.4">5</text>
<text x="68.8" y="78.8">4</text>
<text x="68.8" y="83.4">6</text>
<text x="138.3" y="78.6">13</text>
<text x="138.3" y="83.1">15</text>
<text x="152.3" y="78.6">14</text>
<text x="152.3" y="83.1">16</text>
<text x="245.6" y="82.8">5432</text>
<text x="263.7" y="79.8">F</text>
<text x="56.3" y="88">7</text>
<text x="68.8" y="88">8</text>
<text x="138.3" y="87.7">17</text>
<text x="152.3" y="87.7">18</text>
<text x="56.3" y="92.5">9</text>
<text x="68.8" y="92.5">10</text>
<text x="138.3" y="92.3">19</text>
<text x="152.3" y="92.3">20</text>
<text x="56.3" y="101.7">13</text>
<text x="56.3" y="97.1">11</text>
<text x="68.8" y="101.7">14</text>
<text x="68.8" y="97.1">12</text>
<text x="138.3" y="96.9">21</text>
<text x="138.3" y="101.4">23</text>
<text x="152.3" y="96.9">22</text>
<text x="152.3" y="101.4">24</text>
<text x="14.5" y="102.7">E</text>
<text x="56.3" y="106.2">15</text>
<text x="68.8" y="106.2">16</text>
<text x="138.3" y="106">25</text>
<text x="152.3" y="106">26</text>
<text x="263.7" y="102.7">E</text>
<text x="56.3" y="110.8">17</text>
<text x="68.8" y="110.8">18</text>
<text x="138.3" y="110.6">27</text>
<text x="152.3" y="110.6">28</text>
<text x="56.3" y="115.4">19</text>
<text x="68.8" y="115.4">20</text>
<text x="138.3" y="115.1">29</text>
<text x="138.3" y="119.7">31</text>
<text x="152.3" y="115.1">30</text>
<text x="152.3" y="119.7">32</text>
<text x="14.5" y="125.6">D</text>
<text x="138.3" y="124.3">33</text>
<text x="152.3" y="124.3">34</text>
<text x="263.6" y="125.6">D</text>
<text x="56.8" y="129.1">1</text>
<text x="68.8" y="129.1">2</text>
<text x="138.9" y="128.9">35</text>
<text x="152.3" y="128.9">36</text>
<text x="56.3" y="133.7">3</text>
<text x="68.8" y="133.7">4</text>
<text x="138.9" y="133.4">37</text>
<text x="152.3" y="133.4">38</text>
<text x="56.3" y="138.2">5</text>
<text x="56.3" y="142.8">7</text>
<text x="68.8" y="142.8">8</text>
<text x="68.8" y="138.2">6</text>
<text x="138.9" y="138">39</text>
<text x="138.9" y="142.6">41</text>
<text x="152.3" y="138">40</text>
<text x="152.3" y="142.6">42</text>
<text x="14.5" y="148.4">C</text>
<text x="56.3" y="147.4">9</text>
<text x="68.8" y="147.4">10</text>
<text x="138.9" y="147.2">43</text>
<text x="152.3" y="147.2">44</text>
<text x="263.6" y="148.4">C</text>
<text x="56.3" y="152">11</text>
<text x="68.8" y="152">12</text>
<text x="138.9" y="151.7">45</text>
<text x="152.3" y="151.7">46</text>
<text x="56.3" y="161.1">15</text>
<text x="56.3" y="156.5">13</text>
<text x="68.8" y="161.1">16</text>
<text x="68.8" y="156.5">14</text>
<text x="138.9" y="156.3">47</text>
<text x="138.9" y="160.9">49</text>
<text x="152.3" y="156.3">48</text>
<text x="152.3" y="160.9">50</text>
<text x="138.9" y="165.4">51</text>
<text x="152.3" y="165.4">52</text>
<text x="198.1" y="163.4">1</text>
<text x="198.1" y="168">6</text>
<text x="200.8" y="164">SW</text>
<text x="214.4" y="164">D</text>
<text x="217.4" y="163.4">5</text>
<text x="217.4" y="168">3</text>
<text x="14.5" y="171.3">B</text>
<text x="138.9" y="170">53</text>
<text x="152.3" y="170">54</text>
<text x="198.1" y="172.5">2</text>
<text x="200.8" y="168.5">Vin</text>
<text x="200.8" y="173.1">GND</text>
<text x="209.7" y="173.1">SDREF</text>
<text x="213.4" y="168.5">FB</text>
<text x="217.4" y="172.5">4</text>
<text x="263.7" y="171.3">B</text>
<text x="56.3" y="177.1">1</text>
<text x="68.8" y="177.1">2</text>
<text x="138.9" y="174.6">55</text>
<text x="138.9" y="179.2">57</text>
<text x="152.3" y="174.6">56</text>
<text x="152.3" y="179.2">58</text>
<text x="56.3" y="181.7">3</text>
<text x="68.8" y="181.7">4</text>
<text x="138.9" y="183.7">59</text>
<text x="152.3" y="183.7">60</text>
<text x="56.3" y="186.3">5</text>
<text x="56.8" y="190.8">7</text>
<text x="69.4" y="190.8">8</text>
<text x="69.4" y="186.3">6</text>
<text x="138.9" y="188.3">61</text>
<text x="152.3" y="188.3">62</text>
<text x="14.5" y="194.1">A</text>
<text x="56.8" y="195.4">9</text>
<text x="69.4" y="195.4">10</text>
<text x="138.9" y="192.9">63</text>
<text x="152.3" y="192.9">64</text>
<text x="177.4" y="194.8">TITLE</text>
<text x="263.7" y="194.1">A</text>
<text x="177.4" y="198.3">FILE:</text>
<text x="177.4" y="201.7">PAGE</text>
<text x="196.8" y="201.7">OF</text>
<text x="217.4" y="198.3">REVISION:</text>
<text x="217.4" y="201.7">DRAWN BY:</text>
<text x="24.9" y="204.4">1</text>
<text x="47.8" y="204.4">2</text>
<text x="70.6" y="204.4">3</text>
<text x="93.5" y="204.4">4</text>
<text x="116.3" y="204.4">5</text>
<text x="139.2" y="204.4">6</text>
<text x="162.1" y="204.4">7</text>
<text x="184.9" y="204.4">8</text>
<text x="207.8" y="204.4">9</text>
<text x="230.1" y="204.4">10</text>
<text x="253" y="204.4">11</text>
</g>
</svg>
